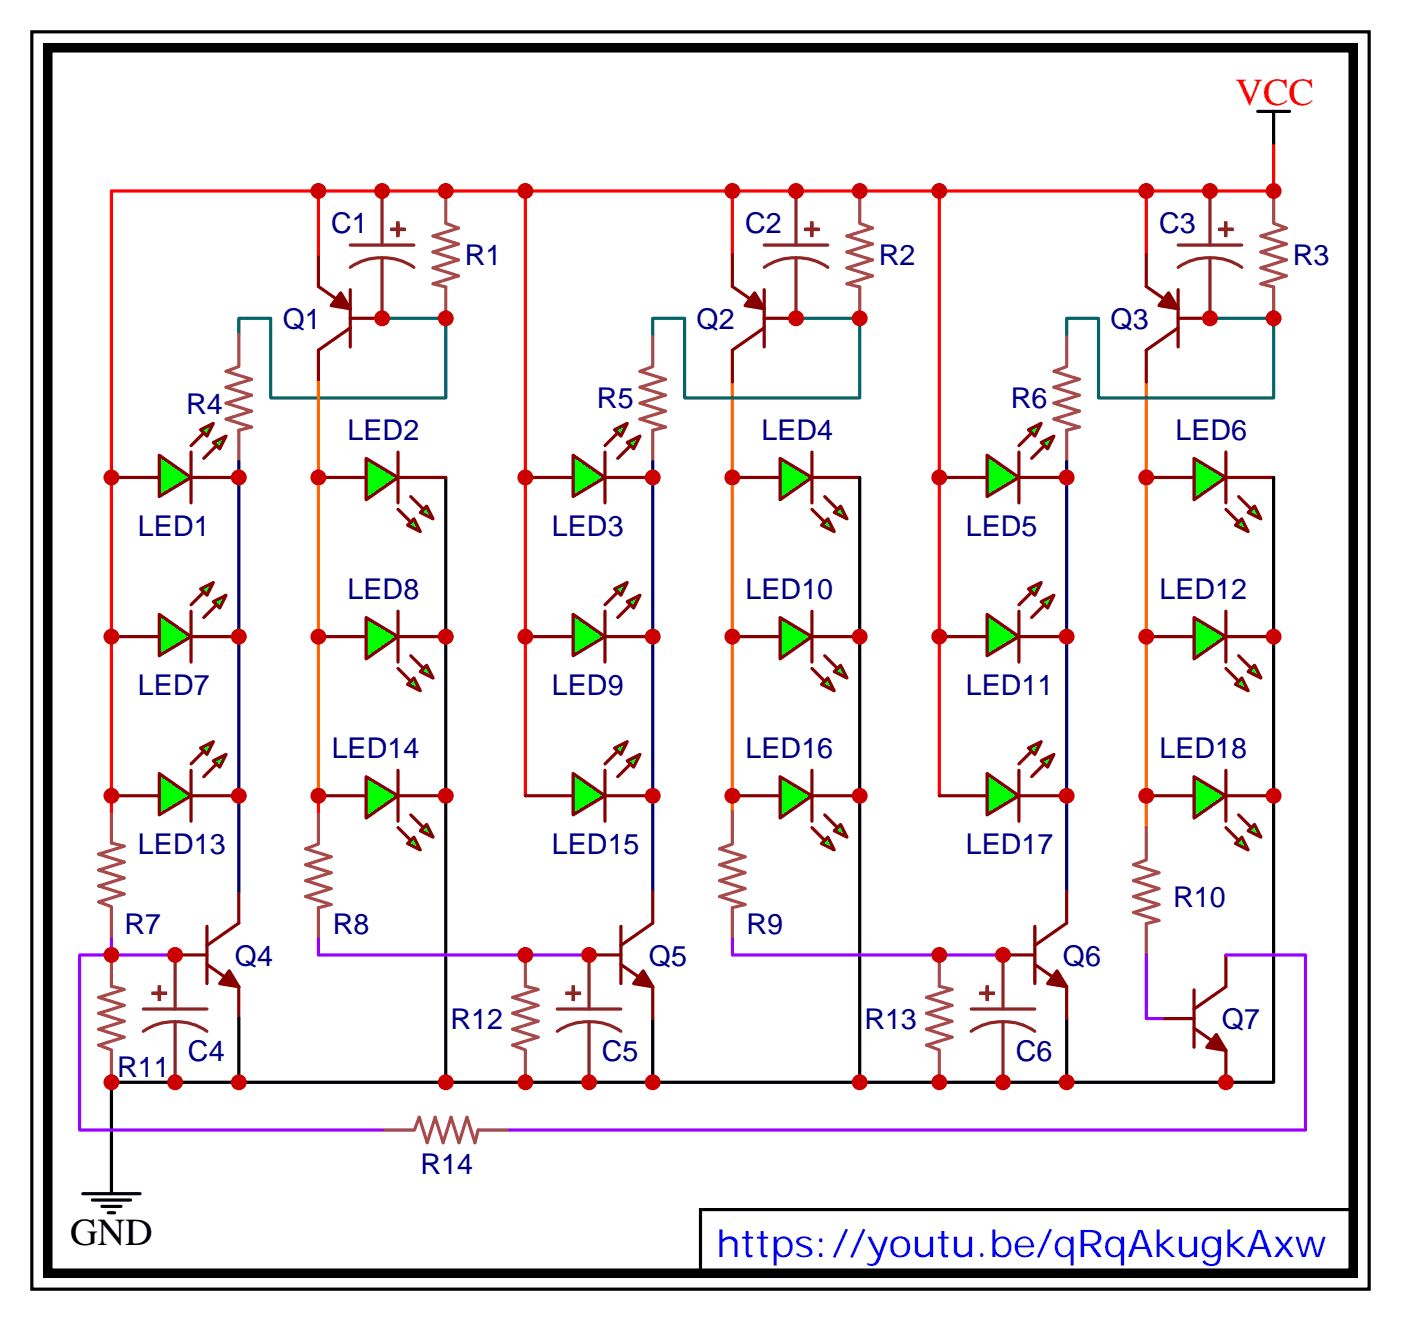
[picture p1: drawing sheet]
<svg xmlns="http://www.w3.org/2000/svg" width="155mm" height="146mm" viewBox="0 0 155 146" stroke-linecap="round" stroke-linejoin="round" font-family="sans-serif">
<path d="M12.3 90v3.4l1.5 .4-2.9 .9 2.9 .8-2.9 .9 2.9 .9-2.9 .9 2.9 .9-2.9 .9 1.4 .5M12.3 100.6v3.5" fill="none" stroke="#a64a4a" stroke-width=".35"/>
<path d="M35.3 28.2v3.6l3.5 2.4M38.8 35.3h3.5M38.8 36.3l-3.5 2.5v3.5M38.8 32.1v6.4M12.3 52.9h5.3M21.2 52.9h5.3M26.5 98.8v3.5l-3.6 2.5M19.4 105.8h3.5M22.9 106.9l3.6 2.5v3.5M22.9 102.7v6.3" fill="none" stroke="#870000" stroke-width=".35"/>
<g fill="#870000" stroke="#870000" stroke-width=".35">
<path d="M37.7 32.5l1.1 1.7-2.1-.3z"/>
<path d="M25.4 107.6l1.1 1.8-2.2-.4z"/>
</g>
<g fill="#0f0" stroke="#870000" stroke-width=".35">
<path d="M23.6 49l1.4-.7-.7 1.4z"/>
<path d="M22.2 47.6l1.4-.7-.7 1.4z"/>
</g>
<g fill="#870000" stroke="#870000" stroke-width=".35">
<path d="M22.6 50.8l1.4-1.4z"/>
<path d="M21.2 49.4l1.4-1.4z"/>
</g>
<path d="M21.2 50.1v5.6z" fill="#f00" stroke="#870000" stroke-width=".35"/>
<path d="M17.6 50.4l3.6 2.5-3.6 2.1z" fill="#0f0" stroke="#870000" stroke-width=".35"/>
<path d="M12.3 70.6h5.3M21.2 70.6h5.3" fill="none" stroke="#870000" stroke-width=".35"/>
<g fill="#0f0" stroke="#870000" stroke-width=".35">
<path d="M23.6 66.7l1.4-.7-.7 1.4z"/>
<path d="M22.2 65.3l1.4-.7-.7 1.4z"/>
</g>
<g fill="#870000" stroke="#870000" stroke-width=".35">
<path d="M22.6 68.4l1.4-1.4z"/>
<path d="M21.2 67l1.4-1.4z"/>
</g>
<path d="M21.2 67.7v5.7z" fill="#f00" stroke="#870000" stroke-width=".35"/>
<path d="M17.6 68.1l3.6 2.5-3.6 2.1z" fill="#0f0" stroke="#870000" stroke-width=".35"/>
<path d="M12.3 88.2h5.3M21.2 88.2h5.3" fill="none" stroke="#870000" stroke-width=".35"/>
<g fill="#0f0" stroke="#870000" stroke-width=".35">
<path d="M23.6 84.3l1.4-.7-.7 1.4z"/>
<path d="M22.2 82.9l1.4-.7-.7 1.4z"/>
</g>
<g fill="#870000" stroke="#870000" stroke-width=".35">
<path d="M24 84.7l-1.4 1.4z"/>
<path d="M21.2 84.7l1.4-1.4z"/>
</g>
<path d="M21.2 85.4v5.6z" fill="#f00" stroke="#870000" stroke-width=".35"/>
<path d="M17.6 85.7l3.6 2.5-3.6 2.1z" fill="#0f0" stroke="#870000" stroke-width=".35"/>
<path d="M141.1 15.9v5.3h-128.8v68.8M35.3 21.2v7" fill="none" stroke="#f00" stroke-width=".35"/>
<path d="M26.5 52.9v45.9" fill="none" stroke="#006" stroke-width=".35"/>
<path d="M12.3 104.1v1.7h7.1" fill="none" stroke="#90f" stroke-width=".35"/>
<path d="M49.4 24.8l1.4 .5-2.8 .9 2.8 .8-2.8 .9 2.8 .9-2.8 .9 2.8 .9-2.8 .9 1.4 .3v3.5M49.4 21.2v3.4M12.3 109.3l1.5 .4-2.9 .8 2.9 .9-2.9 .9 2.9 .9-2.9 .9 2.9 .8-2.9 .9 1.4 .6M12.3 105.8v3.5M12.3 116.5v3.4" fill="none" stroke="#a64a4a" stroke-width=".35"/>
<path d="M38.8 27.2h7.1M42.3 28.6a5.7 5.7 0 0 0-3.5 1M42.3 28.6a5.8 5.8 0 0 1 3.6 1M42.3 21.2v6M42.3 28.6v6.7M15.9 111.8h7M19.4 113.2a5.7 5.7 0 0 1 3.5 1.1M19.4 113.2a5.8 5.8 0 0 0-3.5 1.1M19.4 105.8v6M19.4 113.2v6.7" fill="none" stroke="#8c2424" stroke-width=".35"/>
<g fill="#8c2424" stroke="#8c2424" stroke-width=".35">
<path d="M16.9 110.1h1.4z"/>
<path d="M17.6 109.4l.1 1.4z"/>
<path d="M43.4 25.4h1.4z"/>
<path d="M44.1 24.7v1.4z"/>
</g>
<path d="M49.4 52.9v67M26.5 112.9v7" fill="none" stroke="#000" stroke-width=".35"/>
<path d="M42.3 35.3h7.1v8.8h-19.4v-8.8h-3.5v1.7" fill="none" stroke="#066" stroke-width=".35"/>
<path d="M35.3 42.3v45.9" fill="none" stroke="#f60" stroke-width=".35"/>
<path d="M35.3 52.9h5.3M44.1 52.9h5.3" fill="none" stroke="#870000" stroke-width=".35"/>
<g fill="#0f0" stroke="#870000" stroke-width=".35">
<path d="M46.6 56.8l.7-.7 .7 1.4z"/>
<path d="M45.2 58.2l.7-.7 .7 1.4z"/>
</g>
<g fill="#870000" stroke="#870000" stroke-width=".35">
<path d="M45.5 55l1.4 1.4z"/>
<path d="M44.1 56.4l1.4 1.5z"/>
</g>
<path d="M44.1 50.1v5.6z" fill="#f00" stroke="#870000" stroke-width=".35"/>
<path d="M40.6 50.8l3.5 2.1-3.5 2.5z" fill="#0f0" stroke="#870000" stroke-width=".35"/>
<path d="M35.3 70.6h5.3M44.1 70.6h5.3" fill="none" stroke="#870000" stroke-width=".35"/>
<g fill="#0f0" stroke="#870000" stroke-width=".35">
<path d="M47.3 73.7l.7 1.4-1.4-.7z"/>
<path d="M45.9 75.1l.7 1.5-1.4-.8z"/>
</g>
<g fill="#870000" stroke="#870000" stroke-width=".35">
<path d="M45.5 72.7l1.4 1.4z"/>
<path d="M44.1 74.1l1.4 1.4z"/>
</g>
<path d="M44.1 67.7v5.7z" fill="#f00" stroke="#870000" stroke-width=".35"/>
<path d="M40.6 68.4l3.5 2.2-3.5 2.4z" fill="#0f0" stroke="#870000" stroke-width=".35"/>
<path d="M35.3 88.2h5.3M44.1 88.2h5.3" fill="none" stroke="#870000" stroke-width=".35"/>
<g fill="#0f0" stroke="#870000" stroke-width=".35">
<path d="M46.6 92.1l.7-.7 .7 1.4z"/>
<path d="M45.2 93.5l.7-.7 .7 1.4z"/>
</g>
<g fill="#870000" stroke="#870000" stroke-width=".35">
<path d="M45.5 90.3l1.4 1.4z"/>
<path d="M44.1 91.7l1.4 1.4z"/>
</g>
<path d="M44.1 85.4v5.6z" fill="#f00" stroke="#870000" stroke-width=".35"/>
<path d="M40.6 86.1l3.5 2.1-3.5 2.5z" fill="#0f0" stroke="#870000" stroke-width=".35"/>
<path d="M26.5 37v3.5M72.3 37v3.5M26.5 40.6l-1.5 .6 2.9 .8-2.9 .9 2.9 .9-2.9 .9 2.9 .9-2.9 .8 2.9 .9-1.4 .4v3.5M72.3 40.6l-1.4 .6 2.8 .8-2.8 .9 2.8 .9-2.8 .9 2.8 .9-2.8 .8 2.8 .9-1.4 .4v3.5" fill="none" stroke="#a64a4a" stroke-width=".35"/>
<path d="M26.5 51.2v1.7" fill="none" stroke="#006" stroke-width=".35"/>
<path d="M81.1 88.2h5.3M90 88.2h5.2" fill="none" stroke="#870000" stroke-width=".35"/>
<g fill="#0f0" stroke="#870000" stroke-width=".35">
<path d="M92.4 92.1l.7-.7 .7 1.4z"/>
<path d="M91 93.5l.7-.7 .7 1.4z"/>
</g>
<g fill="#870000" stroke="#870000" stroke-width=".35">
<path d="M91.4 90.3l1.4 1.4z"/>
<path d="M90 91.7l1.4 1.4z"/>
</g>
<path d="M90 85.4v5.6z" fill="#f00" stroke="#870000" stroke-width=".35"/>
<path d="M86.4 86.1l3.6 2.1-3.6 2.5z" fill="#0f0" stroke="#870000" stroke-width=".35"/>
<path d="M81.1 70.6h5.3M90 70.6h5.2" fill="none" stroke="#870000" stroke-width=".35"/>
<g fill="#0f0" stroke="#870000" stroke-width=".35">
<path d="M92.4 74.4l.7-.7 .7 1.4z"/>
<path d="M91 75.8l.7-.7 .7 1.5z"/>
</g>
<g fill="#870000" stroke="#870000" stroke-width=".35">
<path d="M91.4 72.7l1.4 1.4z"/>
<path d="M90 74.1l1.4 1.4z"/>
</g>
<path d="M90 67.7v5.7z" fill="#f00" stroke="#870000" stroke-width=".35"/>
<path d="M86.4 68.4l3.6 2.2-3.6 2.4z" fill="#0f0" stroke="#870000" stroke-width=".35"/>
<path d="M81.1 52.9h5.3M90 52.9h5.2" fill="none" stroke="#870000" stroke-width=".35"/>
<g fill="#0f0" stroke="#870000" stroke-width=".35">
<path d="M92.4 56.8l.7-.7 .7 1.4z"/>
<path d="M91 58.2l.7-.7 .7 1.4z"/>
</g>
<g fill="#870000" stroke="#870000" stroke-width=".35">
<path d="M91.4 55l1.4 1.4z"/>
<path d="M90 56.4l1.4 1.5z"/>
</g>
<path d="M90 50.1v5.6z" fill="#f00" stroke="#870000" stroke-width=".35"/>
<path d="M86.4 50.8l3.6 2.1-3.6 2.5z" fill="#0f0" stroke="#870000" stroke-width=".35"/>
<path d="M95.2 52.9v67M72.3 112.9v7" fill="none" stroke="#000" stroke-width=".35"/>
<path d="M81.1 42.3v47.7" fill="none" stroke="#f60" stroke-width=".35"/>
<path d="M88.2 35.3h7v8.8h-19.4v-8.8h-3.5v1.7" fill="none" stroke="#066" stroke-width=".35"/>
<path d="M95.2 24.8l1.5 .5-2.9 .9 2.9 .8-2.9 .9 2.9 .9-2.9 .9 2.9 .9-2.9 .9 1.4 .3v3.5M95.2 21.2v3.4M58.2 109.3l1.4 .4-2.8 .8 2.8 .9-2.8 .9 2.8 .9-2.8 .9 2.8 .8-2.8 .9 1.4 .6M58.2 105.8v3.5M58.2 116.5v3.4" fill="none" stroke="#a64a4a" stroke-width=".35"/>
<path d="M84.7 27.2h7M88.2 28.6a5.7 5.7 0 0 0-3.5 1M88.2 28.6a5.8 5.8 0 0 1 3.5 1M88.2 21.2v6M88.2 28.6v6.7M61.7 111.8h7.1M65.3 113.2a5.7 5.7 0 0 1 3.5 1.1M65.3 113.2a5.8 5.8 0 0 0-3.6 1.1M65.3 105.8v6M65.3 113.2v6.7" fill="none" stroke="#8c2424" stroke-width=".35"/>
<g fill="#8c2424" stroke="#8c2424" stroke-width=".35">
<path d="M89.3 25.4h1.4z"/>
<path d="M89.9 24.7l.1 1.4z"/>
<path d="M62.8 110.1h1.4z"/>
<path d="M63.5 109.4v1.4z"/>
</g>
<path d="M58.2 21.2v67M81.1 21.2v7" fill="none" stroke="#f00" stroke-width=".35"/>
<path d="M72.3 51.2v47.6" fill="none" stroke="#006" stroke-width=".35"/>
<path d="M58.2 88.2h5.3M67 88.2h5.3" fill="none" stroke="#870000" stroke-width=".35"/>
<g fill="#0f0" stroke="#870000" stroke-width=".35">
<path d="M69.5 84.3l1.4-.7-.7 1.4z"/>
<path d="M68.1 82.9l1.4-.7-.7 1.4z"/>
</g>
<g fill="#870000" stroke="#870000" stroke-width=".35">
<path d="M68.4 86.1l1.4-1.4z"/>
<path d="M67 84.7l1.4-1.4z"/>
</g>
<path d="M67 85.4v5.6z" fill="#f00" stroke="#870000" stroke-width=".35"/>
<path d="M63.5 85.7l3.5 2.5-3.5 2.1z" fill="#0f0" stroke="#870000" stroke-width=".35"/>
<path d="M58.2 70.6h5.3M67 70.6h5.3" fill="none" stroke="#870000" stroke-width=".35"/>
<g fill="#0f0" stroke="#870000" stroke-width=".35">
<path d="M69.5 66.7l1.4-.7-.7 1.4z"/>
<path d="M68.1 65.3l1.4-.7-.7 1.4z"/>
</g>
<g fill="#870000" stroke="#870000" stroke-width=".35">
<path d="M68.4 68.4l1.4-1.4z"/>
<path d="M67 67l1.4-1.4z"/>
</g>
<path d="M67 67.7v5.7z" fill="#f00" stroke="#870000" stroke-width=".35"/>
<path d="M63.5 68.1l3.5 2.5-3.5 2.1z" fill="#0f0" stroke="#870000" stroke-width=".35"/>
<path d="M58.2 52.9h5.3M67 52.9h5.3" fill="none" stroke="#870000" stroke-width=".35"/>
<g fill="#0f0" stroke="#870000" stroke-width=".35">
<path d="M69.5 49l1.4-.7-.7 1.4z"/>
<path d="M68.1 47.6l1.4-.7-.7 1.4z"/>
</g>
<g fill="#870000" stroke="#870000" stroke-width=".35">
<path d="M68.4 50.8l1.4-1.4z"/>
<path d="M67 49.4l1.4-1.4z"/>
</g>
<path d="M67 50.1v5.6z" fill="#f00" stroke="#870000" stroke-width=".35"/>
<path d="M63.5 50.4l3.5 2.5-3.5 2.1z" fill="#0f0" stroke="#870000" stroke-width=".35"/>
<path d="M81.1 28.2v3.6l3.6 2.4M84.7 35.3h3.5M84.7 36.3l-3.6 2.5v3.5M84.7 32.1v6.4M72.3 98.8v3.5l-3.5 2.5M127 88.2h5.3M135.8 88.2h5.3M65.3 105.8h3.5M68.8 106.9l3.5 2.5v3.5M68.8 102.7v6.3" fill="none" stroke="#870000" stroke-width=".35"/>
<g fill="#870000" stroke="#870000" stroke-width=".35">
<path d="M71.3 107.6l1 1.8-2.1-.4z"/>
<path d="M83.6 32.5l1.1 1.7-2.2-.3z"/>
</g>
<path d="M118.2 37v3.5M118.2 40.6l-1.4 .6 2.8 .8-2.8 .9 2.8 .9-2.8 .9 2.8 .9-2.8 .8 2.8 .9-1.4 .4v3.5" fill="none" stroke="#a64a4a" stroke-width=".35"/>
<g fill="#0f0" stroke="#870000" stroke-width=".35">
<path d="M138.3 92.1l.7-.7 .7 1.4z"/>
<path d="M136.9 93.5l.7-.7 .7 1.4z"/>
</g>
<g fill="#870000" stroke="#870000" stroke-width=".35">
<path d="M137.2 90.3l1.4 1.4z"/>
<path d="M135.8 91.7l1.4 1.4z"/>
</g>
<path d="M135.8 85.4v5.6z" fill="#f00" stroke="#870000" stroke-width=".35"/>
<path d="M132.3 86.1l3.5 2.1-3.5 2.5z" fill="#0f0" stroke="#870000" stroke-width=".35"/>
<path d="M127 70.6h5.3M135.8 70.6h5.3" fill="none" stroke="#870000" stroke-width=".35"/>
<g fill="#0f0" stroke="#870000" stroke-width=".35">
<path d="M138.3 74.4l.7-.7 .7 1.4z"/>
<path d="M137.6 75.1l.7 1.5-1.4-.8z"/>
</g>
<g fill="#870000" stroke="#870000" stroke-width=".35">
<path d="M137.2 72.7l1.4 1.4z"/>
<path d="M135.8 74.1l1.4 1.4z"/>
</g>
<path d="M135.8 67.7v5.7z" fill="#f00" stroke="#870000" stroke-width=".35"/>
<path d="M132.3 68.4l3.5 2.2-3.5 2.4z" fill="#0f0" stroke="#870000" stroke-width=".35"/>
<path d="M127 52.9h5.3M135.8 52.9h5.3" fill="none" stroke="#870000" stroke-width=".35"/>
<g fill="#0f0" stroke="#870000" stroke-width=".35">
<path d="M138.3 56.8l.7-.7 .7 1.4z"/>
<path d="M136.9 58.2l.7-.7 .7 1.4z"/>
</g>
<g fill="#870000" stroke="#870000" stroke-width=".35">
<path d="M137.2 55l1.4 1.4z"/>
<path d="M135.8 56.4l1.4 1.5z"/>
</g>
<path d="M135.8 50.1v5.6z" fill="#f00" stroke="#870000" stroke-width=".35"/>
<path d="M132.3 50.8l3.5 2.1-3.5 2.5z" fill="#0f0" stroke="#870000" stroke-width=".35"/>
<path d="M141.1 52.9v67h-128.8v8.9M118.2 112.9v7" fill="none" stroke="#000" stroke-width=".35"/>
<path d="M127 42.3v49.4" fill="none" stroke="#f60" stroke-width=".35"/>
<path d="M134.1 35.3h7v8.8h-19.4v-8.8h-3.5v1.7" fill="none" stroke="#066" stroke-width=".35"/>
<path d="M141.1 24.8l1.4 .5-2.8 .9 2.8 .8-2.8 .9 2.8 .9-2.8 .9 2.8 .9-2.8 .9 1.4 .3v3.5M141.1 21.2v3.4M104.1 109.3l1.4 .4-2.8 .8 2.8 .9-2.8 .9 2.8 .9-2.8 .9 2.8 .8-2.8 .9 1.4 .6M104.1 105.8v3.5M104.1 116.5v3.4" fill="none" stroke="#a64a4a" stroke-width=".35"/>
<path d="M130.5 27.2h7.1M134.1 28.6a5.7 5.7 0 0 0-3.6 1M134.1 28.6a5.8 5.8 0 0 1 3.5 1M134.1 21.2v6M134.1 28.6v6.7M107.6 111.8h7.1M111.1 113.2a5.7 5.7 0 0 1 3.6 1.1M111.1 113.2a5.8 5.8 0 0 0-3.5 1.1M111.1 105.8v6M111.1 113.2v6.7" fill="none" stroke="#8c2424" stroke-width=".35"/>
<g fill="#8c2424" stroke="#8c2424" stroke-width=".35">
<path d="M135.1 25.4h1.4z"/>
<path d="M135.8 24.7v1.4z"/>
<path d="M108.7 110.1h1.4z"/>
<path d="M109.4 109.4v1.4z"/>
</g>
<path d="M104.1 21.2v67M127 21.2v7" fill="none" stroke="#f00" stroke-width=".35"/>
<path d="M118.2 51.2v47.6" fill="none" stroke="#006" stroke-width=".35"/>
<path d="M104.1 88.2h5.3M112.9 88.2h5.3" fill="none" stroke="#870000" stroke-width=".35"/>
<g fill="#0f0" stroke="#870000" stroke-width=".35">
<path d="M115.4 84.3l1.4-.7-.7 1.4z"/>
<path d="M113.9 82.9l1.5-.7-.7 1.4z"/>
</g>
<g fill="#870000" stroke="#870000" stroke-width=".35">
<path d="M115.7 84.7l-1.4 1.4z"/>
<path d="M112.9 84.7l1.4-1.4z"/>
</g>
<path d="M112.9 85.4v5.6z" fill="#f00" stroke="#870000" stroke-width=".35"/>
<path d="M109.4 85.7l3.5 2.5-3.5 2.1z" fill="#0f0" stroke="#870000" stroke-width=".35"/>
<path d="M104.1 70.6h5.3M112.9 70.6h5.3" fill="none" stroke="#870000" stroke-width=".35"/>
<g fill="#0f0" stroke="#870000" stroke-width=".35">
<path d="M115.4 66.7l1.4-.7-.7 1.4z"/>
<path d="M113.9 65.3l1.5-.7-.7 1.4z"/>
</g>
<g fill="#870000" stroke="#870000" stroke-width=".35">
<path d="M114.3 68.4l1.4-1.4z"/>
<path d="M114.3 65.6l-1.4 1.4z"/>
</g>
<path d="M112.9 67.7v5.7z" fill="#f00" stroke="#870000" stroke-width=".35"/>
<path d="M109.4 68.1l3.5 2.5-3.5 2.1z" fill="#0f0" stroke="#870000" stroke-width=".35"/>
<path d="M104.1 52.9h5.3M112.9 52.9h5.3" fill="none" stroke="#870000" stroke-width=".35"/>
<g fill="#0f0" stroke="#870000" stroke-width=".35">
<path d="M115.4 49l1.4-.7-.7 1.4z"/>
<path d="M113.9 47.6l1.5-.7-.7 1.4z"/>
</g>
<g fill="#870000" stroke="#870000" stroke-width=".35">
<path d="M114.3 50.8l1.4-1.4z"/>
<path d="M112.9 49.4l1.4-1.4z"/>
</g>
<path d="M112.9 50.1v5.6z" fill="#f00" stroke="#870000" stroke-width=".35"/>
<path d="M109.4 50.4l3.5 2.5-3.5 2.1z" fill="#0f0" stroke="#870000" stroke-width=".35"/>
<path d="M127 28.2v3.6l3.5 2.4M130.5 35.3h3.6M130.5 36.3l-3.5 2.5v3.5M130.5 32.1v6.4M118.2 98.8v3.5l-3.5 2.5M111.1 105.8h3.6M114.7 106.9l3.5 2.5v3.5M114.7 102.7v6.3M128.8 112.9h3.5M132.3 113.9l3.5 2.5v3.5M132.3 109.7v6.4M135.8 105.8v3.6l-3.5 2.4" fill="none" stroke="#870000" stroke-width=".35"/>
<g fill="#870000" stroke="#870000" stroke-width=".35">
<path d="M117.1 107.6l1.1 1.8-2.1-.4z"/>
<path d="M129.5 32.5l1 1.7-2.1-.3z"/>
<path d="M134.8 114.7l1 1.7-2.1-.3z"/>
</g>
<path d="M35.3 93.5l-1.4 .6 2.8 .9-2.8 .8 2.8 .9-2.8 .9 2.8 .9-2.8 .9 2.8 .8-1.4 .4v3.5M35.3 90v3.4M81.1 93.5l-1.4 .6 2.8 .9-2.8 .8 2.8 .9-2.8 .9 2.8 .9-2.8 .9 2.8 .8-1.4 .4v3.5M81.1 90v3.4M127 95.3l-1.4 .5 2.8 .9-2.8 .9 2.8 .9-2.8 .9 2.8 .8-2.8 .9 2.8 .9-1.4 .4v3.4M127 91.7v3.5M42.3 125.2h3.5M45.9 125.2l.5-1.4 .9 2.8 .9-2.8 .9 2.8 .9-2.8 .9 2.8 .8-2.8 .9 2.8 .4-1.4h3.4" fill="none" stroke="#a64a4a" stroke-width=".35"/>
<path d="M12.3 105.8h-3.5v19.4h33.5M35.3 104.1v1.7h30M81.1 104.1v1.7h30M135.8 105.8h8.8v19.4h-88.2" fill="none" stroke="#90f" stroke-width=".35"/>
<path d="M35.3 88.2v1.8" fill="none" stroke="#f00" stroke-width=".35"/>
<path d="M127 105.8v7.1h1.8" fill="none" stroke="#90c" stroke-width=".35"/>
<path d="M3.5 3.5h148.2v139.4h-148.2zM139.3 12.3h3.6M141.1 12.3v3.6M9.2 132.3h6.3M10.2 133h4.3M11.3 133.7h2.1M12 134.4h.7M12.3 128.8v3.5M77.6 134.1h72.3v7h-72.3z" fill="none" stroke="#000" stroke-width=".35"/>
<path d="M5.3 5.3h144.6v135.8h-144.6z" fill="none" stroke="#000" stroke-width="1.1"/>
<g fill="#c00">
<circle cx="12.3" cy="52.9" r=".88"/>
<circle cx="12.3" cy="70.6" r=".88"/>
<circle cx="26.5" cy="70.6" r=".88"/>
<circle cx="26.5" cy="88.2" r=".88"/>
<circle cx="12.3" cy="88.2" r=".88"/>
<circle cx="12.3" cy="105.8" r=".88"/>
<circle cx="19.4" cy="105.8" r=".88"/>
<circle cx="35.3" cy="52.9" r=".88"/>
<circle cx="49.4" cy="70.6" r=".88"/>
<circle cx="35.3" cy="70.6" r=".88"/>
<circle cx="42.3" cy="35.3" r=".88"/>
<circle cx="49.4" cy="88.2" r=".88"/>
<circle cx="26.5" cy="52.9" r=".88"/>
<circle cx="95.3" cy="88.2" r=".88"/>
<circle cx="88.2" cy="35.3" r=".88"/>
<circle cx="81.1" cy="70.6" r=".88"/>
<circle cx="95.3" cy="70.6" r=".88"/>
<circle cx="81.1" cy="52.9" r=".88"/>
<circle cx="72.3" cy="88.2" r=".88"/>
<circle cx="72.3" cy="70.6" r=".88"/>
<circle cx="58.2" cy="70.6" r=".88"/>
<circle cx="58.2" cy="52.9" r=".88"/>
<circle cx="141.1" cy="88.2" r=".88"/>
<circle cx="134.1" cy="35.3" r=".88"/>
<circle cx="127" cy="70.6" r=".88"/>
<circle cx="141.1" cy="70.6" r=".88"/>
<circle cx="127" cy="52.9" r=".88"/>
<circle cx="118.2" cy="88.2" r=".88"/>
<circle cx="118.2" cy="70.6" r=".88"/>
<circle cx="104.1" cy="70.6" r=".88"/>
<circle cx="104.1" cy="52.9" r=".88"/>
<circle cx="49.4" cy="35.3" r=".88"/>
<circle cx="35.3" cy="88.2" r=".88"/>
<circle cx="81.1" cy="88.2" r=".88"/>
<circle cx="35.3" cy="21.2" r=".88"/>
<circle cx="81.1" cy="21.2" r=".88"/>
<circle cx="58.2" cy="21.2" r=".88"/>
<circle cx="127" cy="21.2" r=".88"/>
<circle cx="104.1" cy="21.2" r=".88"/>
<circle cx="42.3" cy="21.2" r=".88"/>
<circle cx="49.4" cy="21.2" r=".88"/>
<circle cx="95.3" cy="21.2" r=".88"/>
<circle cx="88.2" cy="21.2" r=".88"/>
<circle cx="134.1" cy="21.2" r=".88"/>
<circle cx="26.5" cy="119.9" r=".88"/>
<circle cx="49.4" cy="119.9" r=".88"/>
<circle cx="95.3" cy="119.9" r=".88"/>
<circle cx="72.3" cy="119.9" r=".88"/>
<circle cx="118.2" cy="119.9" r=".88"/>
<circle cx="19.4" cy="119.9" r=".88"/>
<circle cx="65.3" cy="119.9" r=".88"/>
<circle cx="111.1" cy="119.9" r=".88"/>
<circle cx="104.1" cy="119.9" r=".88"/>
<circle cx="141.1" cy="35.3" r=".88"/>
<circle cx="95.3" cy="35.3" r=".88"/>
<circle cx="58.2" cy="119.9" r=".88"/>
<circle cx="58.2" cy="105.8" r=".88"/>
<circle cx="65.3" cy="105.8" r=".88"/>
<circle cx="104.1" cy="105.8" r=".88"/>
<circle cx="111.1" cy="105.8" r=".88"/>
<circle cx="135.8" cy="119.9" r=".88"/>
<circle cx="127" cy="88.2" r=".88"/>
<circle cx="118.2" cy="52.9" r=".88"/>
<circle cx="72.3" cy="52.9" r=".88"/>
<circle cx="141.1" cy="21.2" r=".88"/>
<circle cx="12.3" cy="119.9" r=".88"/>
</g>
<text font-size="4.2" fill="#f00" x="136.9" y="11.6">VCC</text>
<text font-size="4.2" x="7.8" y="137.9">GND</text>
<text font-size="4.2" fill="#00f" x="79.4" y="139.3">https://youtu.be/qRqAkugkAxw</text>
<g font-size="3.2" fill="#000080">
<text x="36.7" y="25.8">C1</text>
<text x="51.5" y="29.4">R1</text>
<text x="82.6" y="25.8">C2</text>
<text x="97.4" y="29.4">R2</text>
<text x="128.4" y="25.8">C3</text>
<text x="143.2" y="29.4">R3</text>
<text x="31.3" y="36.5">Q1</text>
<text x="77.2" y="36.5">Q2</text>
<text x="123" y="36.5">Q3</text>
<text x="20.6" y="45.9">R4</text>
<text x="66.1" y="45.2">R5</text>
<text x="112" y="45.2">R6</text>
<text x="38.5" y="48.8">LED2</text>
<text x="84.4" y="48.8">LED4</text>
<text x="130.2" y="48.8">LED6</text>
<text x="15.3" y="59.4">LED1</text>
<text x="61.2" y="59.4">LED3</text>
<text x="107" y="59.4">LED5</text>
<text x="38.5" y="66.4">LED8</text>
<text x="82.6" y="66.4">LED10</text>
<text x="128.5" y="66.4">LED12</text>
<text x="15.3" y="77">LED7</text>
<text x="61.2" y="77">LED9</text>
<text x="107" y="77">LED11</text>
<text x="36.7" y="84">LED14</text>
<text x="82.6" y="84">LED16</text>
<text x="128.5" y="84">LED18</text>
<text x="15.3" y="94.7">LED13</text>
<text x="61.2" y="94.7">LED15</text>
<text x="107" y="94.7">LED17</text>
<text x="130" y="100.5">R10</text>
<text x="13.8" y="103.5">R7</text>
<text x="26" y="107">Q4</text>
<text x="36.9" y="103.5">R8</text>
<text x="71.9" y="107">Q5</text>
<text x="82.7" y="103.5">R9</text>
<text x="117.8" y="107">Q6</text>
<text x="13" y="119.4">R11</text>
<text x="20.8" y="117.6">C4</text>
<text x="49.9" y="114.1">R12</text>
<text x="66.7" y="117.6">C5</text>
<text x="95.8" y="114.1">R13</text>
<text x="112.6" y="117.6">C6</text>
<text x="135.4" y="114.1">Q7</text>
<text x="46.6" y="130.1">R14</text>
</g>
</svg>
